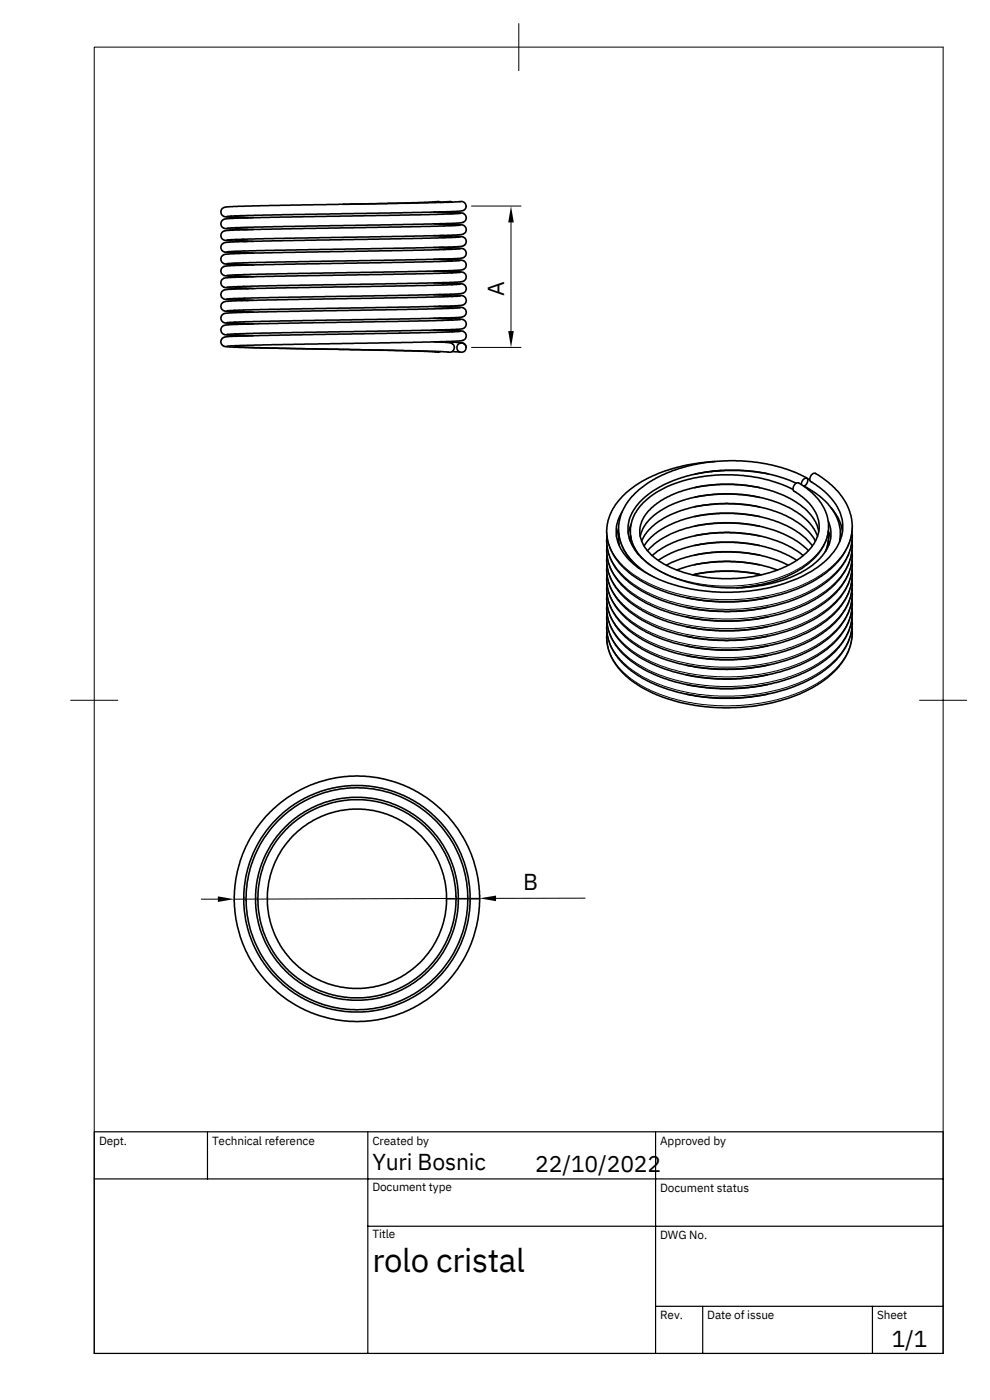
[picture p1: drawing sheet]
<svg xmlns="http://www.w3.org/2000/svg" width="210mm" height="297mm" viewBox="0 0 210 297" stroke-linecap="round" stroke-linejoin="round" font-family="sans-serif">
<g fill="none" stroke="#000" stroke-width=".34">
<path d="M49.8 55.9l1 .2 3 .1M49.8 53.4l.7 .2 3.3 .1M49.8 50.9l1.1 .2 2.9 .1M49.8 45.8l.8 .3 3.2 .1M49.8 58.4l1 .2 3 .1M49.8 48.4l.8 .2 3.2 .1M92 45l3 .1 1 .3M92 47.5l3 .1 1 .3M92 50l3.3 .2 .7 .2M92 52.5l2.9 .1 1.1 .3M92 55l3.3 .2 .7 .2M92 57.6l3.2 .1 .8 .2"/>
<path d="M92.6 42.8h.5l.5 .2M92.6 42.8l-6.8 .3-12.9 .3M93.2 45l4.2 .1 1 .2a1.07 1.07 0 0 1 .4 1.4 1.07 1.07 0 0 1-1.3 .6l-7.8 .3-35.7 .6-5.9 .2M93.2 47.5l4.2 .1 1 .2a1.07 1.07 0 0 1 .4 1.4 1.07 1.07 0 0 1-1.3 .6l-5.7 .2-35.7 .6-8 .3M93.2 50l4.1 .1 1.1 .2a1.1 1.1 0 0 1 .4 1.4 1.1 1.1 0 0 1-1.3 .6l-9.4 .3-31.8 .5-8.2 .3M93.2 52.5l4 .1 1.2 .2a1.1 1.1 0 0 1 .4 1.4 1.1 1.1 0 0 1-1.3 .6l-7.2 .3-35.8 .6-6.4 .2M93.2 55l4 .1 1.2 .2a1.11 1.11 0 0 1 .4 1.5 1.11 1.11 0 0 1-1.3 .5l-11.3 .4-29.6 .4-8.5 .3M93.2 57.5l3.9 .1 1.3 .2a1.08 1.08 0 0 1 .4 1.4 1.08 1.08 0 0 1-1.3 .6l-49.4 1.1M93.6 43l-38.3 .6-6.6 .3-1.3 .2a1.11 1.11 0 0 0-.4 1.4 1.11 1.11 0 0 0 1.3 .6l4.3 .1M95.1 42.8l-1.6 .1M95.9 42.9l-.5-.1-.6 .2M97.6 42.8a.99 .99 0 0 1 1.3 .9"/>
<path d="M97.7 52.8l-8 .3-35.7 .6-5.1 .2-1.4 .2a1.1 1.1 0 0 0-.5 1.4 1.1 1.1 0 0 0 1.3 .6l4.3 .1M97.7 47.8l-10.5 .3-33.4 .6-5 .2-1.3 .2a1.1 1.1 0 0 0-.5 1.4 1.1 1.1 0 0 0 1.3 .6l4.3 .1M97.7 57.8l-9.6 .3-35.4 .6-5.2 .4a1.08 1.08 0 0 0-.5 1.3 1.08 1.08 0 0 0 1.3 .7l4.3 .2M97.7 55.3l-9.9 .3-33.5 .6-5.3 .2-1.5 .2a1.1 1.1 0 0 0-.5 1.4 1.1 1.1 0 0 0 1.3 .6l4.3 .1M97.7 50.3l-10.2 .3-33.5 .6-5.1 .2-1.4 .2a1.1 1.1 0 0 0-.5 1.4 1.1 1.1 0 0 0 1.3 .6l4.3 .1M97.7 45.3l-8.5 .3-35.6 .6-4.8 .2-1.3 .2a1.08 1.08 0 0 0-.5 1.3 1.08 1.08 0 0 0 1.3 .7l4.3 .1M97.7 42.8l-4.1 .2M98.9 43.7v.5l-.5 .4-1.7 .3-40.9 .7-7.7 .3M49.8 68.4l.9 .2 3.1 .1M49.8 70.9l.8 .2 3.2 .1M49.8 73.4l.8 .2 3.4 .2 33.4 .6 7.7 .3M49.8 65.9l.9 .2 3.1 .1"/>
<path d="M49.8 63.4l1 .2 3 .1M49.8 60.9l1 .2 3 .1M92 60.1l3.2 .1 .8 .2M92 62.6l3.1 .1 .9 .2M92 65.1l3.1 .1 .9 .2M92 67.6l3 .1 1 .2M92 70.1l3 .1 1 .2M92 72.6l3.6 .2 .5 .3 .3 .7M92.3 74.5l.6 .3 .6-.2M93.2 60l3.8 .1 1.4 .2a1.08 1.08 0 0 1 .4 1.4 1.08 1.08 0 0 1-1.3 .6l-10.9 .4-31.6 .5-6.9 .3M93.2 62.5l3.8 .1 1.4 .2a1.1 1.1 0 0 1 .4 1.4 1.1 1.1 0 0 1-1.3 .6l-10.6 .4-31.6 .5-7.2 .3M93.2 65l3.7 .1 1.5 .2a1.1 1.1 0 0 1 .4 1.5 1.1 1.1 0 0 1-1.3 .5l-8.3 .3-33.7 .6-7.4 .3"/>
<path d="M93.2 67.5l4.3 .2 .9 .1a1.1 1.1 0 0 1 .4 1.5 1.1 1.1 0 0 1-1.3 .5l-10.3 .4-31.7 .5-7.4 .3M93.2 70l4.3 .2 .9 .1a1.09 1.09 0 0 1 .4 1.5 1.09 1.09 0 0 1-1.3 .5l-10 .4-31.7 .5-7.7 .3M93.2 72.6l4.9 .2 .5 .3 .3 .7M96 74.6l1.6 .1M96.4 73.8a.99 .99 0 0 1-1.3 .9M97.7 67.8l-6.9 .3-37.5 .6-4.7 .2-1.2 .2a1.11 1.11 0 0 0-.4 1.4 1.11 1.11 0 0 0 1.3 .6l4.3 .2M97.7 62.8l-9.3 .3-35.3 .6-4.6 .2-1.1 .2a1.11 1.11 0 0 0-.4 1.4 1.11 1.11 0 0 0 1.3 .6l4.3 .2M97.7 60.3l-7.4 .3-35.8 .6-5.4 .2-1.7 .2a1.07 1.07 0 0 0-.4 1.4 1.07 1.07 0 0 0 1.3 .6l4.3 .2M97.7 70.3l-8.7 .3-39.5 .8-1.9 .1-.5 .3-.2 .6 .1 .7 .4 .3 2.1 .3 32.7 .6 10.3 .4M97.7 65.3l-9.1 .3-35.5 .6-4.5 .2-1.2 .2a1.1 1.1 0 0 0-.4 1.4 1.1 1.1 0 0 0 1.3 .6l4.3 .2M151.7 97.9l-2.9 .3-3.1 .5-3.4 .9-2.8 1-2.9 1.4-1.7 1-2.1 1.6-2 2.3-1 1.7-.8 2.1-.3 1.7 .2 2.4 .8 2 1.3 2.2 1.5 1.7 1.7 1.4 3.3 2 5.2 2 5.3 1.2 4.5 .4 6-.2 4.5-.7 4.2-1.1 2.3-.9 3-1.4 2.9-1.9 1.9-1.7 1.2-1.5 .8-1.2 1-2 .3-1.3 .3-1.7-.2-1.9-.4-1.7-.8-1.8-.7-1.1-1-1.3-1.3-1.3-3.5-2.6M151.7 100l-.8 .1"/>
<path d="M153.1 99.9h-1.2M131.2 114.3l-.1 .5M131.2 112.2l-.4 1.6M131.3 115.4v.1M131.3 113.3l.1 2.4M133.8 113.8v1.1M133.8 113.6l-.2 .7M133.9 111.4l-.5 1.9M136.1 114.8a12.2 12.2 0 0 1 7.2-6l.3-.1a30.9 30.9 0 0 1 24.4 1.4 12 12 0 0 1 5 4.7M136.7 115.9a15 15 0 0 1 8.6-5.8l4-.8 3.6-.4h2.6l4.6 .5 4.4 1.2a16.4 16.4 0 0 1 7.9 5.3M137.4 116.9l1.1-1.1a22.5 22.5 0 0 1 12.9-4.7l3.6-.2 4.7 .5 4.5 1.1 3 1.3a14 14 0 0 1 4.3 3.1M138.4 117.9l1.3-1.1 1.8-1 4.1-1.6 2.4-.6 2.9-.4 3.8-.2 3.3 .2 4.5 .8 2.6 .9 2 .8 3.4 2.2"/>
<path d="M139.7 118.9l2.7-1.5 3.2-1.2 3.1-.7 4.1-.4h4.2l5.3 .9 3.5 1.2 3.3 1.7M141.4 119.9l2.9-1.2 2.3-.7 2.7-.6 3.8-.3 3.7 .1 3.1 .4 3.5 .8 3.9 1.5M147.4 107.6a34.5 34.5 0 0 1 13.8 0M147.4 109.6a35.5 35.5 0 0 1 13.8 0M147.4 115.8a35.5 35.5 0 0 1 13.8 0M147.4 117.8a35.5 35.5 0 0 1 13.8 0M147.4 119.8a34.5 34.5 0 0 1 13.8 .1M147.4 103.5a35.3 35.3 0 0 1 13.8 0M147.4 105.5a34.3 34.3 0 0 1 13.8 .1M147.4 111.7a35.3 35.3 0 0 1 13.8 0M147.4 113.7a34.3 34.3 0 0 1 13.8 0M147.5 100.6l2.4-.4 4-.4 3.9 .1 2.7 .2 2.6 .5"/>
<path d="M168.3 103.9a32.9 32.9 0 0 0-27.5-.2 11.6 11.6 0 0 0-6.8 7.3l-.2 1.1 .1 2.2 .5 1.6 1.1 1.8M168.9 102.6l-2.7-1.1-3.2-.9-3-.5-3-.3h-4.1l-2.9 .3-3.4 .7-2.6 .8-3.4 1.4-2 1.2-2.1 1.6-1.4 1.5-1 1.6-.7 2-.1 2 .4 1.9 1.5 2.6 1.9 1.9 2.5 1.7 3.2 1.5 3.3 1.1 4.4 .9 3.6 .3 5.5-.2 4.1-.8 3.9-1.2 3.2-1.6 2.3-1.6 1.1-1 1-1.4 .9-2 .2-1.1v-1.2l-.5-2M170 102.9a1.18 1.18 0 0 1 1.2-1.4 1.23 1.23 0 0 1-.6 1.7M170.6 103.2l2.2 1.3 1.4 1.1a9.8 9.8 0 0 1 4 9.4M171.2 101.5l-3.5-1.7-3.8-1.1-4.4-.7-4.8-.2-4.6 .3-3.8 .7-3.7 1.1-3.4 1.6-3.6 2.5-1.7 1.7-1.1 1.5-.8 1.4-.6 2.2-.2 1.4 .2 1.5 .6 2.2 1.6 2.7 2 2M171.4 101.6l.4 .2M173 100.5a1.11 1.11 0 0 0-1.1 1 1.11 1.11 0 0 0 .9 1.2 11.8 11.8 0 0 1 6 8.4 10.4 10.4 0 0 1-4.7 8.8 32.2 32.2 0 0 1-18.3 5.8h-2.8l-4.8-.4-4.2-.9-1.7-.5a18.6 18.6 0 0 1-10.3-7 7.4 7.4 0 0 1 0-8.2M173.5 113.8l-.8-1.6-1.2-1.5-1.7-1.5-1.9-1.2-2.3-1.1-2.6-.9-3.4-.8-2.3-.3-2.1-.1-3.5 .1-2.8 .3-3.4 .8-3.5 1.3-1.7 1-1.4 1-1.7 1.7a6.7 6.7 0 0 0-1.3 2.8M173.7 112.8l-.6-2-1.7-2.3-2.4-1.9-2.5-1.4-2.6-1-2.9-.8-3.6-.5-4.4-.1-3.4 .3-4.6 1-2.7 1-2 1.1-2 1.5-1.7 2.1-.8 2.1 .1 2 .3 1.1 .8 1.3 1.9 2.1 3.3 2 3.9 1.4 4.2 .8 5 .2 4.1-.4 4-.9 3.5-1.3 2.9-1.8 1.3-1.1 1.2-1.3 1.1-2 .4-1.7v-1l-.4-2-1.6-2.4-1.5-1.4-1.1-.8a1.1 1.1 0 0 1-.9-1.2 1.1 1.1 0 0 1 1.2-1 11.5 11.5 0 0 1 6.3 8.7 10.1 10.1 0 0 1-4.9 8.9l-1.6 1a28.7 28.7 0 0 1-13 3.7M175.8 112.8a7.8 7.8 0 0 1-.6 4.2M175.8 114.8v1M175.8 114.8l.2 .6"/>
<path d="M175.8 112.7l.4 1.6M176.3 107.8l1.6 2.3 .5 1.2 .4 1.5M178.3 114.3v.3M178.4 113.1l.2 .7M180.8 112.8v.6a12.1 12.1 0 0 1-5 9.8l-2.4 1.7-3.5 1.8-2.5 1-3.3 .9-3.5 .7-2.5 .3-3.3 .2-3.9-.2-3.6-.4-2.8-.5-3.2-1-2.7-1-2.7-1.4-2.5-1.8-2.2-2.2-1.1-1.6a9.5 9.5 0 0 1-1.3-5.9M180.8 114.8v.6a12.5 12.5 0 0 1-5.8 10.5l-2 1.3-3.3 1.7-3.2 1.1-2.7 .7-2.8 .6-3.2 .4-4.7 .1-2.9-.2-3.2-.4-3.4-.7-4.7-1.7-3.2-1.6-1.9-1.3-2-1.8-1.1-1.5a9.6 9.6 0 0 1-1.9-6.7M180.8 116.9v.6a12.1 12.1 0 0 1-5 9.8l-2.6 1.8-2.5 1.3-3 1.3-2.9 .9-3.2 .6-4.2 .5-4.6 .1-2.3-.1-2.6-.3-4-.8-3.2-1-2.6-1.1-2.6-1.4-2.1-1.5-2.2-2.2-1.1-1.6a9.5 9.5 0 0 1-1.3-5.9M180.8 118.9v.7a12.1 12.1 0 0 1-5 9.7l-2.4 1.7-2.9 1.6-3.4 1.3-2.6 .8-4.2 .8-2.2 .2-3.6 .2-3-.1-4.2-.4-2.2-.5-3.5-.9-3-1.2-2.7-1.4-2.5-1.8-2.2-2.1-1.1-1.7a9.5 9.5 0 0 1-1.3-5.8M143.6 121l4.4-1.3 5.5-.6 3.2 .1 3.1 .4 3.6 .8 1.6 .6M145.7 139.1l3.7 .7 3.5 .2 4.9-.1 5.1-.8M145.7 135l3.9 .7 4.1 .3 4.7-.3 4.5-.7M145.7 133l3.7 .6 3.2 .3 5.2-.2 5.1-.7"/>
<path d="M145.7 126.8l3.7 .7 3.2 .2 5.8-.1 4.5-.8M147 122l2.8-.5 3-.3 5.1 .2 3.6 .6M147.4 121.9l.4-.1a35.6 35.6 0 0 1 13.4 .1M161.2 124.1l-3.8 .6M162.9 137.1l-2.9 .5-4.7 .4-5.4-.2-4.2-.7M162.9 128.9l-4 .7-4.1 .2-4.4-.2-4.7-.7M162.9 130.9l-4.2 .7-3.4 .2-5.4-.2-4.2-.6M180.8 121v.6a12.5 12.5 0 0 1-5.8 10.4l-2 1.4-3.3 1.6-3.5 1.2-2.4 .7-2.8 .5-4.6 .5h-3.3l-3.2-.2-2.9-.3-3.7-.9-2.3-.7-3.7-1.5-2.3-1.4-2.2-1.7-1.6-1.7-1.1-1.6a9.5 9.5 0 0 1-1.3-5.9M180.8 123v.7a12 12 0 0 1-5 9.7l-2.6 1.9-2.7 1.4-2.8 1.1-3.2 1-3.2 .6-2.9 .4-2.6 .2-4.7-.1-2.8-.3-4.4-.9-3.2-.9-2.6-1.1-2.6-1.5-2.1-1.5-1.9-1.8-1.4-2a9.5 9.5 0 0 1-1.3-5.9M180.8 125.1v.6a12.1 12.1 0 0 1-5 9.8l-2.4 1.7-3.5 1.8-2.8 1.1-3 .8-6 1-2 .1-5.6-.1-2.9-.4-3.4-.6-2.9-.9-2.9-1.2-2.3-1.1-2.7-1.9-2.2-2.2-1.1-1.6a9.5 9.5 0 0 1-1.3-5.9M180.8 127.1v.6a12.5 12.5 0 0 1-5.8 10.5l-2.3 1.4-3 1.6-2.3 .8-3.6 1-3.1 .6-3.6 .4-3.6 .1-3.6-.2-3.8-.6-3.1-.7-4.4-1.6-2.9-1.5-2.3-1.7-2.2-2.1-1.1-1.7a9.7 9.7 0 0 1-1.3-5.8M180.8 129.2v.6a12 12 0 0 1-5 9.8l-2.1 1.5-3 1.6-3 1.3-2.9 .9-3.5 .7-2.6 .3-3.3 .2-4.3-.1-4.4-.5-3.1-.7-2.9-.9-2.9-1.2-2.3-1.3-2.3-1.7-1.7-1.6-1.4-2a9.5 9.5 0 0 1-1.3-5.9"/>
<path d="M180.8 131.2v.6a12.1 12.1 0 0 1-5 9.8l-2.6 1.9-2.7 1.4-3.4 1.3-2.6 .8-2.9 .6-4.2 .5-4.9 .1-2-.2-2.9-.3-3.7-.8-3.2-.9-2.3-1-2.3-1.2-2.7-1.9-2.2-2.1-1.1-1.7a9.5 9.5 0 0 1-1.3-5.9M180.8 133.2v.7a12 12 0 0 1-5 9.8l-2.4 1.7-2.7 1.4-2.1 .9-3 1-3.6 .9-3.9 .5-3.3 .1-3.9-.1-3.6-.4-2.8-.6-3.2-.9-2.7-1.1-2.7-1.4-2.5-1.7-2.2-2.2-1.1-1.6a9.7 9.7 0 0 1-1.3-5.9M145.7 147.3l2.3 .5 4.6 .4 5.8-.2 4.5-.7M145.7 145.3l3.4 .6 3.8 .3 4.4-.1 5.6-.8M145.7 141.2l3.9 .6 4.6 .3 5-.3 3.7-.6M162.9 143.2l-4 .7-3.8 .2-5.2-.2-4.2-.7M94.7 190.7h2.1M97.2 190.7h2.1M99.7 190.7h2.1"/>
<circle cx="97.9" cy="73.8" r=".99"/>
<circle cx="75.7" cy="190.7" r="24"/>
<circle cx="75.7" cy="190.7" r="19"/>
<circle cx="75.7" cy="190.7" r="21.5"/>
<circle cx="75.7" cy="190.7" r="26"/>
<circle cx="75.7" cy="190.8" r="21"/>
<circle cx="75.7" cy="190.7" r="23.5"/>
</g>
<g fill="none" stroke="#000" stroke-width=".21">
<path d="M20 10h180.1v277.2h-180.1zM110.1 5v10M100 43.7h10.6M108.4 47.2v23.1M100 73.7h10.6M131.2 114.3l.2 1.4M131.2 112.3l.4 2.5 1.4 2.7 1.3 1.6 1.5 1.4 3 2M133.8 114.8v.1M175.8 113.8a8.7 8.7 0 0 1-.8 3.5M175.8 111.8v1l-.4 1.4-1.2 2.3-1.9 2.2-2.1 1.6-2.7 1.4-3.5 1.3-4.6 1-3.8 .4-3.6-.1-4.8-.6-4.1-1.1-2.6-1.2-3.2-2.1-2-2-1.1-2.1-.4-1.4v-1M178.4 113.3l-.3 1.7M180.9 119.9l-.4 2.7-.9 2-.6 1.1-1.1 1.3-1.5 1.5-3.2 2.3-2.1 1.2-2.7 1.1-4.5 1.3-5 .8-4.4 .3-5.4-.3-4.3-.7-5-1.6-3.4-1.6-2.9-1.9-1.8-1.7-1.1-1.3-.6-.8-.9-2.1-.4-2.5"/>
<path d="M180.9 117.9l-.4 2.6-1 2.2-.5 .9-1.5 1.9-1.4 1.3-3.1 2.1-3.2 1.6-4.5 1.5-4.2 .9-5.3 .5-5.8-.2-4.3-.6-4.8-1.3-4.5-2-3.1-2.1-1.6-1.5-1.1-1.3-.6-.9-.9-2-.4-2.6M180.9 115.9l-.4 2.6-.7 1.6-.8 1.4-1.1 1.4-1.1 1.2-1.5 1.2-1.6 1.2-3.9 2-1.9 .7-3.4 1-4.6 .8-4.5 .4-4.8-.2-4.6-.6-4.6-1.2-4.1-1.7-2.2-1.2-1.8-1.3-1.8-1.7-.9-1.2-1.4-2.5-.3-1.5-.2-1.4M180.9 113.8l-.4 2.6-.8 1.9-.7 1.2-1.1 1.4-1.5 1.4-3.2 2.4-3.7 1.8-4.7 1.6-3.1 .6-2.8 .4-4.1 .2-5.7-.3-4.3-.7-5-1.5-3.4-1.6-2.9-1.9-1.8-1.7-1.1-1.3-.6-.9-.9-2.1-.4-2.5M180.9 111.8l-.4 2.6-1 2.2-.5 .9-1.5 1.8-1.4 1.3-2.9 2-3.7 1.9-4.2 1.4-3.9 .8-5.6 .6-4.8-.1-4.7-.6-2.7-.6-2.7-.9-4.5-1.9-3.1-2.1-1.6-1.5-1.1-1.4-.6-.8-.9-2.1-.4-2.5M180.9 134.3l-.4 2.6-.8 1.8-.7 1.3-1.1 1.3-1.5 1.5-3.2 2.3-3.7 1.9-4.7 1.5-3.1 .7-2.8 .4-4.1 .2-5.4-.2-4.6-.8-2.3-.6-2.7-.9-3.4-1.6-2.9-2-1.8-1.6-1.1-1.4-.6-.8-.9-2.1-.4-2.5M180.9 132.2l-.4 2.7-.9 2-.6 1-1.5 1.9-1.4 1.3-2.9 2-3.7 1.8-4.5 1.5-3.6 .8-5.6 .5-4.8-.1-4.7-.5-2.7-.6-2.7-.9-4.1-1.7-3.3-2.2-2.4-2.3-1.1-1.5-.6-1.4-.5-1.8-.2-1.5M180.9 130.2l-.2 1.5-.4 1.5-.8 1.8-.8 1.2-.8 1.1-1.6 1.6-3.5 2.4-3 1.5-4.2 1.4-4.8 1-5.4 .5-4.8-.1-4.9-.7-4.6-1.2-3.8-1.6-2.4-1.4-1.6-1.2-1.2-1-1.4-1.7-.7-1-.8-1.7-.3-1.5-.2-1.4M180.9 128.2l-.4 2.6-.8 1.8-.7 1.2-1.1 1.4-1.6 1.6-2.6 1.9-4.2 2.1-4.7 1.6-3.1 .6-2.8 .4-3.8 .3-5.7-.3-5.2-.9-3.9-1.2-3.9-1.8-2.9-1.9-1.8-1.7-1.1-1.3-.6-.9-.9-2-.4-2.5M180.9 126.1l-.4 2.6-.9 2-.6 1.1-1.1 1.4-1.5 1.4-3.2 2.4-3.7 1.8-4.5 1.5-3.6 .7-5.3 .6-5.1-.1-4.7-.6-2.4-.5-3.3-1-3.8-1.7-3.3-2.1-2.4-2.4-1.1-1.5-.6-1.4-.5-1.8-.2-1.4M180.9 124l-.2 1.6-.4 1.5-.8 1.8-.6 1-1 1.2-1.8 1.8-3.1 2.2-3.2 1.5-4.2 1.5-4.5 .9-5.3 .6-5.2-.2-4.9-.7-4.6-1.2-3.8-1.6-2.4-1.4-1.6-1.1-1.6-1.6-.8-.9-.9-1.2-.8-1.8-.3-1.4-.2-1.4M180.9 122l-.4 2.6-.7 1.7-.8 1.4-1.1 1.3-1.6 1.7-2.6 1.9-2.9 1.5-2.1 .9-4.2 1.3-5.6 1-3.8 .2-5.7-.2-5.2-.9-3.9-1.2-3.9-1.8-3.1-2.1-1.6-1.5-1.1-1.3-.6-.9-.9-2.1-.4-2.5M15 148.6h10"/>
<path d="M195.1 148.6h10M42.7 190.8h3.5M101.7 190.7l-52 .1M124.2 190.6l-18.9 .1"/>
</g>
<path d="M20 240.2h180.1v47h-180.1zM20 250.2h180.1M44 240.2v10M78.1 240.2v47M139.1 240.2v47M78.1 260.3h122M139.1 277.2h61M149.1 277.2v10M185.1 277.2v10" fill="none" stroke="#000" stroke-width=".25"/>
<path d="M108.4 43.7l.6 3.5h-1.2zM107.8 70.3h1.2l-.6 3.4zM46.2 190.2l3.5 .6-3.5 .6zM101.7 190.7l3.6-.6v1.2z" fill="#000"/>
<text font-size="7" x="79" y="270">rolo cristal</text>
<g font-size="4.9">
<text x="107" y="62.8" transform="rotate(-90 107 62.8)">A</text>
<text x="111" y="189">B</text>
<text x="79" y="248.2">Yuri Bosnic</text>
<text x="113.6" y="248.6">22/10/2022</text>
<text x="189.2" y="285.8">1/1</text>
</g>
<g font-size="2.5">
<text x="21" y="243">Dept.</text>
<text x="45" y="243">Technical reference</text>
<text x="79" y="242.9">Created by</text>
<text x="140.1" y="243">Approved by</text>
<text x="79" y="252.7">Document type</text>
<text x="140.1" y="253">Document status</text>
<text x="79" y="262.8">Title</text>
<text x="140.1" y="263">DWG No.</text>
<text x="140.1" y="280">Rev.</text>
<text x="150.1" y="280">Date of issue</text>
<text x="186.1" y="280">Sheet</text>
</g>
</svg>
